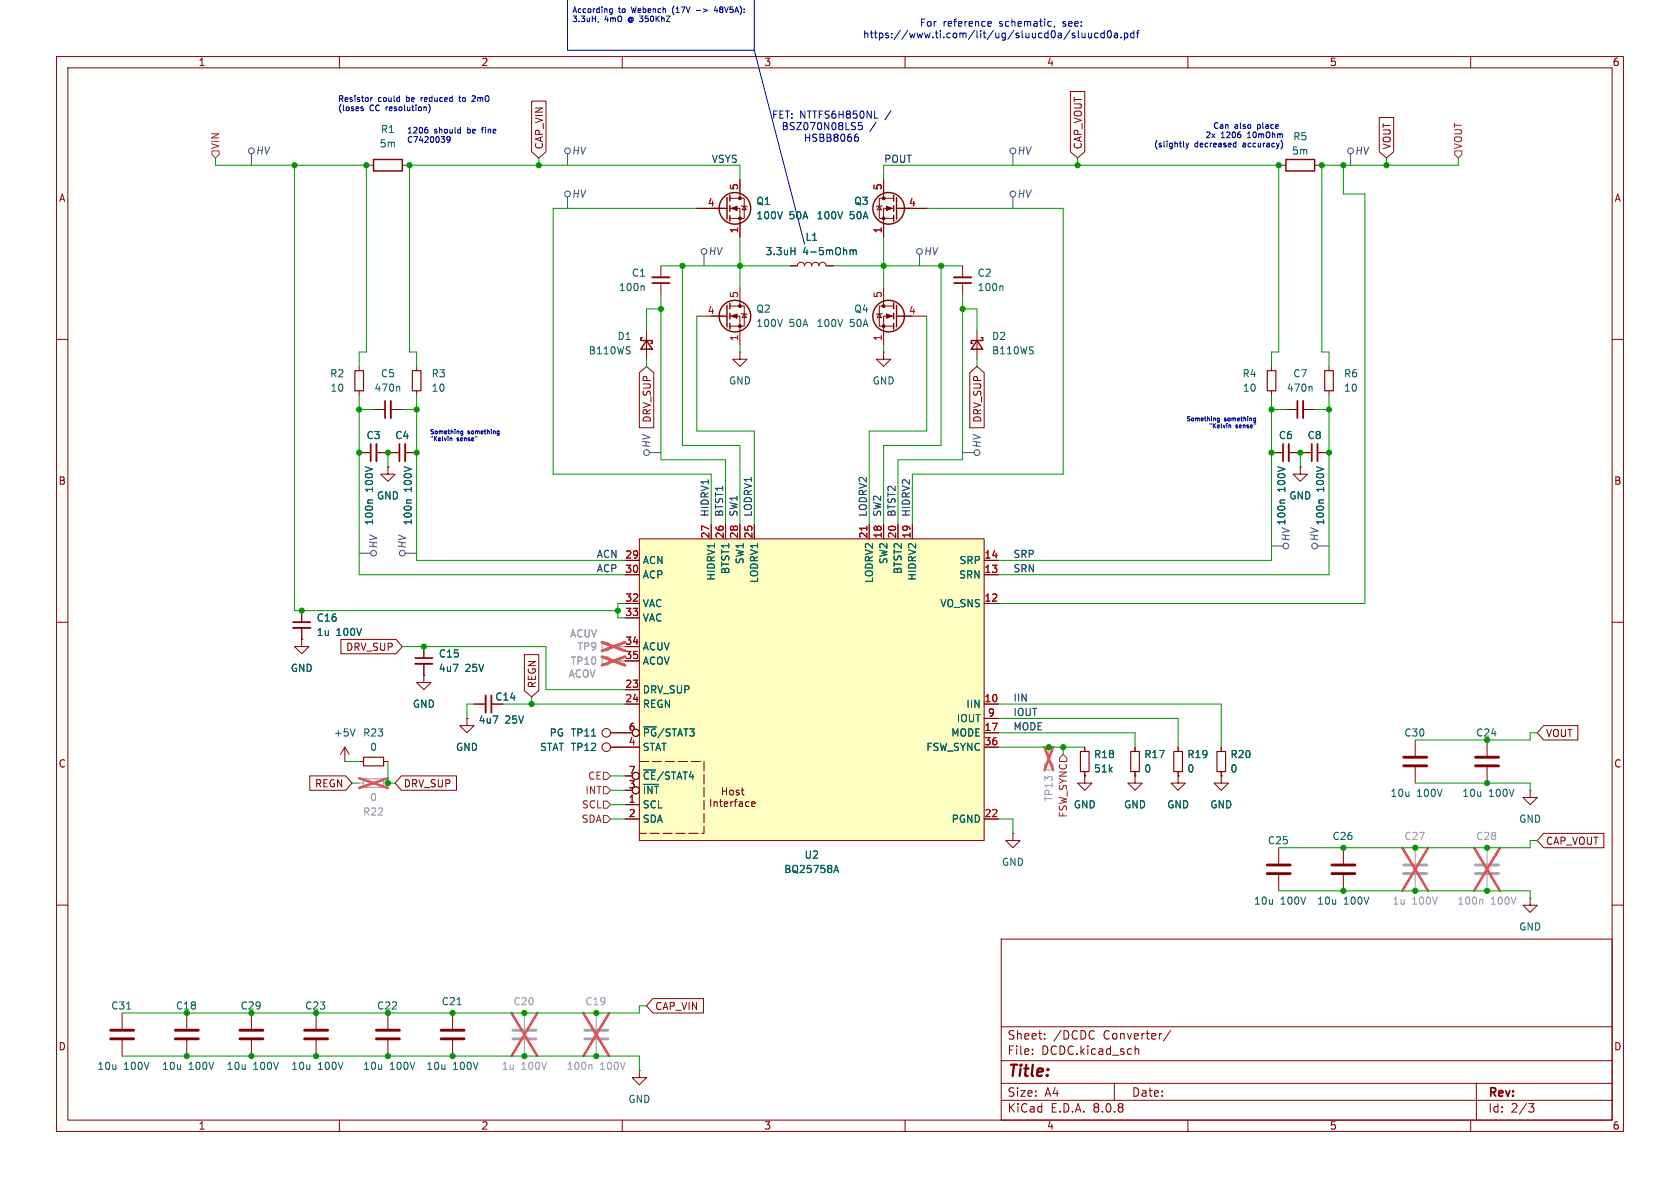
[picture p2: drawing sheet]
<svg xmlns="http://www.w3.org/2000/svg" width="297mm" height="210mm" viewBox="0 0 297 210" stroke-linecap="round" stroke-linejoin="round" font-family="sans-serif">
<g fill="none" stroke="#840000" stroke-width=".18">
<path d="M10 10h277v190h-277zM12 12h273v186h-273zM60 10v2M110 10v2M160 10v2M210 10v2M260 10v2M64.8 29.2h1.2M71.1 29.2h1.3M123.2 36.8h5.3M129 36.8h1.8v5.1M129 35.1h2.6v3.5h-2.6"/>
<path d="M130.8 31.8v3.3M131.1 36.3l.1 .1h.8l.1 .2M131.6 36.4l.4 .7h-.8zM155.4 36.4l.4 .7h-.7zM156 36.3l-.2 .1h-.7l-.2 .2M156.2 31.8v3.3M158 36.8h-1.8v5.1M158 35.1h-2.6v3.5h2.6M158.5 36.8h5.3M170.2 47v2M170.2 50v2.1M172.7 58.4v5.1"/>
<path d="M10 60h2M63.5 64.8v.7M63.5 69.1v.8M156.2 62.2v1.3h1.3l-1.3 1.3-1.3-1.3h1.3M156.2 62.2h.1M227.3 72.4h2.1M230.4 72.4h2M234.9 64.8v.7M234.9 69.1v.8M285 60h2M63.5 80h2M66.5 80h4.1"/>
<path d="M68.6 82.6v1.2h1.2l-1.2 1.3-1.3-1.3h1.3M68.6 82.6h.1M71.6 80h2.1M224.8 80h2M227.8 80h4.1M229.9 82.6v1.2h1.2l-1.2 1.3-1.3-1.3h1.3M229.9 82.6h.1M232.9 80h2M10 110h2M53.3 113v1.3h1.3l-1.3 1.3-1.2-1.3h1.2M53.3 113h.1M53.3 108v2"/>
<path d="M53.3 111v2M74.9 119.4v1.3h1.3l-1.3 1.2-1.2-1.2h1.2M74.9 119.4h.1M74.9 114.3v2M74.9 117.3v2.1M285 110h2M61 134.6h.1M61 132.1l-.8 1.3M61 132.1v2.5M61 132.1l.7 1.3M63.5 134.6h.8M67.8 134.6h.8"/>
<path d="M82.5 127v1.3h1.3l-1.3 1.2-1.2-1.2h1.2M82.5 127h.1M83.8 124.5h2.1M86.9 124.5h2M107.9 132.1h2.6M107.9 129.5h2.6M191.8 137.2v1.2h1.2l-1.2 1.3-1.3-1.3h1.3M191.8 137.2h.1M191.8 132.1v.7M191.8 136.4v.8M200.7 137.2v1.2h1.2l-1.2 1.3-1.3-1.3h1.3M200.7 137.2h.1"/>
<path d="M200.7 132.1v.7M200.7 136.4v.8M208.3 137.2v1.2h1.2l-1.2 1.3-1.3-1.3h1.3M208.3 137.2h.1M208.3 132.1v.7M208.3 136.4v.8M215.9 137.2v1.2h1.3l-1.3 1.3-1.3-1.3h1.3M215.9 137.2h.1M215.9 132.1v.7M215.9 136.4v.8M250.2 130.8v2.8M250.2 135.6v2.8"/>
<path d="M262.9 130.8v2.8M262.9 135.6v2.8M270.5 139.7v1.3h1.3l-1.3 1.2-1.3-1.2h1.3M270.5 139.7h.1M179.1 147.3v1.3h1.2l-1.2 1.3-1.3-1.3h1.3M179.1 147.3h.1M226.1 149.9v2.8M226.1 154.7v2.8M237.5 149.9v2.8M237.5 154.7v2.8M270.5 158.8v1.2h1.3l-1.3 1.3-1.3-1.3h1.3M270.5 158.8h.1"/>
<path d="M10 160h2M21.6 179.1v2.8M33 179.1v2.8M44.4 179.1v2.8M55.9 179.1v2.8M68.6 179.1v2.8M80 179.1v2.8M177 166h108v32h-108zM285 160h2M21.6 183.9v2.8M33 183.9v2.8M44.4 183.9v2.8"/>
<path d="M55.9 183.9v2.8M60 198v2M68.6 183.9v2.8M80 183.9v2.8M110 198v2M113 189.2v1.3h1.3l-1.3 1.3-1.2-1.3h1.2M113 189.2h.1M160 198v2M177 194.5h108M177 191.5h108M177 187.5h108M177 181.5h108"/>
<path d="M182.5 186.3v.1M182.5 185.5v.1M184.7 183.6v.1M184.7 182.8v.1M197 191.5v3M200.7 184.9v1.5M200.7 185.5l.2-.1 .3 .1 .1 .9M207 182.1l-1.3 2M210 198v2M260 198v2M261 191.5v6.5M270.2 195.1h1l-.5 .6 .4 .1 .1 .5-.3 .3h-.4"/>
<circle cx="107.2" cy="129.5" r=".76"/>
<circle cx="107.2" cy="132.1" r=".76"/>
</g>
<path d="M168.7 49h3M66.5 78.5v3M71.6 78.5v3M227.8 78.5v3M230.4 70.9v3M232.9 78.5v3M51.8 111h3.1M73.4 117.3h3.1M85.9 122.9v3.1" fill="none" stroke="#840000" stroke-width=".33"/>
<path d="M168.7 50h3M65.5 78.5v3M70.6 78.5v3M226.8 78.5v3M229.4 70.9v3M231.9 78.5v3M51.8 110h3.1M73.4 116.3h3.1M86.9 122.9v3.1" fill="none" stroke="#840000" stroke-width=".3"/>
<path d="M62.7 65.5h1.6v3.6h-1.6zM234.2 65.5h1.5v3.6h-1.5zM64.3 133.9h3.5v1.5h-3.5zM191 132.8h1.5v3.6h-1.5zM199.9 132.8h1.5v3.6h-1.5zM207.5 132.8h1.5v3.6h-1.5zM215.1 132.8h1.6v3.6h-1.6z" fill="none" stroke="#840000" stroke-width=".2"/>
<g fill="none" stroke="#840000" stroke-width=".51">
<path d="M248.2 135.4h4M248.2 133.9h4M260.9 135.4h4M260.9 133.9h4M224 154.4h4.1M224 152.9h4.1M235.5 154.4h4M235.5 152.9h4M19.6 183.6h4M19.6 182.1h4M31 183.6h4.1M31 182.1h4.1"/>
<path d="M42.4 183.6h4.1M42.4 182.1h4.1M53.8 183.6h4.1M53.8 182.1h4.1M66.5 183.6h4.1M66.5 182.1h4.1M78 183.6h4M78 182.1h4"/>
</g>
<g fill="none" stroke="#840000" stroke-width=".25">
<path d="M66 28.2h5.1v2h-5.1zM128.5 34.9v3.8M129 34.5v1.1M129 36.3v1M129 38.1v1M158 34.5v1.1M158 36.3v1M158 38.1v1M158.5 34.9v3.8M173.5 59.7h.2v.5h-2v.5h.3M172.7 60.2l1 1.5h-2z"/>
<circle cx="129.9" cy="36.8" r="2.79"/>
<circle cx="157.1" cy="36.8" r="2.79"/>
</g>
<path d="M260.9 154.4h4M260.9 152.9h4M90.7 183.6h4M90.7 182.1h4M103.4 183.6h4M103.4 182.1h4" fill="none" stroke="#a1a1a1" stroke-width=".51"/>
<g fill="none" stroke="#a1a1a1" stroke-width=".18">
<path d="M107.9 114.3h2.6M107.9 116.8h2.6M63.5 138.4h.8M67.8 138.4h.8M185.4 132.1v2.5M262.9 149.9v2.8M262.9 154.7v2.8M92.7 179.1v2.8M105.4 179.1v2.8M92.7 183.9v2.8M105.4 183.9v2.8"/>
<circle cx="107.2" cy="114.3" r=".76"/>
<circle cx="107.2" cy="116.8" r=".76"/>
<circle cx="185.4" cy="135.4" r=".76"/>
</g>
<g fill="none" stroke="#e65255" stroke-width=".46">
<path d="M106.4 113.5l4.1 1.6M106.4 116.1l4.1 1.5M110.5 113.5l-4.1 1.6M110.5 116.1l-4.1 1.5M63.5 137.6l5.1 1.7M68.6 137.6l-5.1 1.7M184.7 132.1l1.5 4M186.2 132.1l-1.5 4M260.6 149.9l4.6 7.6M265.2 149.9l-4.6 7.6M90.4 179.1l4.6 7.6M95 179.1l-4.6 7.6"/>
<path d="M103.1 179.1l4.6 7.6M107.7 179.1l-4.6 7.6"/>
</g>
<path d="M177.1 50.5l.2 .2v.7M231.8 68.3l.2 .2v.7M65.9 88.4h-.7l-.2 .2M72.7 88.4h-.6l-.2 .2M227.1 88.4h-.6l-.2 .2M234 88.4h-.7l-.1 .2M62.8 128.8l-.4 1.3M104.6 130.1h.7M22.4 178.4h.7M80.8 177.6h.7" fill="none" stroke="#006464" stroke-width=".18"/>
<g fill="#840000" stroke="#840000" stroke-width=".18">
<path d="M156.7 36.4l1 .4-1 .4z"/>
<path d="M129.3 36.8l1-.4v.8z"/>
<circle cx="156.2" cy="38.6" r=".25"/>
<circle cx="156.2" cy="35.1" r=".25"/>
<circle cx="130.8" cy="38.6" r=".25"/>
<circle cx="130.8" cy="35.1" r=".25"/>
</g>
<path d="M262 159l.1 .2v.6M104.5 188.2l.2 .2v.6" fill="none" stroke="#989898" stroke-width=".18"/>
<path d="M64.3 137.7h3.5v1.5h-3.5z" fill="none" stroke="#a1a1a1" stroke-width=".2"/>
<path d="M113 95.3h61v53.3h-61z" fill="#ffffc2"/>
<g fill="none" stroke="#840000" stroke-width=".18">
<path d="M94 17.9h2.5v8.9l-1.3 1.1-1.2-1.1zM189.2 16.2h2.6v10.6l-1.3 1.1-1.3-1.1zM123.2 36.8h5.1M130.8 31.8v2.5M130.8 39.4v2.5M156.2 31.8v2.5M156.2 39.4v2.5M158.7 36.8h5.1M226.1 29.2h1.2M232.4 29.2h1.3M243.8 20.8h2.6v6l-1.3 1.1-1.3-1.1zM114.3 58.4v5.1"/>
<path d="M116.8 47v2M116.8 50v2.1M123.2 55.9h5.3M129 55.9h1.8v5.1M129 54.1h2.6v3.6h-2.6M130.8 50.8v3.3M131.1 55.4l.1 .1h.8l.1 .1M131.6 55.5l.4 .6h-.8zM139.7 47h1.3a.64 .64 0 0 1 .6-.6 .64 .64 0 0 1 .6 .6 .64 .64 0 0 1 .7-.6 .64 .64 0 0 1 .6 .6 .64 .64 0 0 1 .6-.6 .64 .64 0 0 1 .7 .6 .64 .64 0 0 1 .6-.6 .64 .64 0 0 1 .6 .6h1.3M155.4 55.5l.4 .6h-.7zM156 55.4l-.2 .1h-.7l-.2 .1M156.2 50.8v3.3"/>
<path d="M158 55.9h-1.8v5.1M158 54.1h-2.6v3.6h2.6M158.5 55.9h5.3M66 72.4h2.1M69.1 72.4h2M73.7 64.8v.7M73.7 69.1v.8M113 65.9l1.3-1.1 1.3 1.1v9.7h-2.6zM130.8 62.2v1.3h1.3l-1.3 1.3-1.3-1.3h1.3M130.8 62.2h.1M171.4 65.9l1.3-1.1 1.3 1.1v9.7h-2.6zM224.8 64.8v.7"/>
<path d="M224.8 69.1v.8M63.5 80h2M66.5 80h4.1M68.6 82.6h.1M71.6 80h2.1M110.5 99.1h2.5M113 95.3h61v53.3h-61zM125.7 92.7v2.6M128.3 92.7v2.6M130.8 92.7v2.6M133.3 92.7v2.6M153.7 92.7v2.6"/>
<path d="M156.2 92.7v2.6M158.7 92.7v2.6M161.3 92.7v2.6M174 99.1h2.5M224.8 80h2M227.8 80h4.1M229.9 82.6h.1M232.9 80h2M53.3 113h.1M53.3 108v2M53.3 111v2M60.3 113h9.7l1.1 1.3-1.1 1.3h-9.7z"/>
<path d="M74.9 119.4h.1M74.9 114.3v2M74.9 117.3v2.1M92.7 115.7h2.6v6.4l-1.3 1.1-1.3-1.1zM110.5 106.7h2.5M110.5 101.6h2.5M110.5 109.2h2.5M110.5 114.3h2.5M110.5 116.8h2.5M174 106.7h2.5M174 101.6h2.5M54.8 137.2h6.3l1.1 1.2-1.1 1.3h-6.3z"/>
<path d="M71 137.2h9.7v2.5h-9.7l-1.2-1.3zM82.5 127h.1M83.8 124.5h2.1M86.9 124.5h2M107.9 129.5h3.9M107.9 132.1h5.1M110.5 124.5h2.5M110.5 121.9h2.5M110.5 139.7h1.3M110.5 137.2h1.3M127.7 139.3v1.2M127.7 139.9h.7"/>
<path d="M128.4 139.3v1.2M129.1 139.8l.1-.1 .4 .1 .1 .5-.2 .2h-.3l-.1-.1zM130.6 139.7h-.3l-.2 .2 .1 .1 .4 .2v.3h-.5M131 139.7h.5M131.2 139.3v1l.3 .2M174 124.5h2.5M174 129.5h2.5M174 132.1h2.5M174 127h2.5M191.8 137.2h.1M191.8 132.1v.7M191.8 136.4v.8"/>
<path d="M200.7 137.2h.1M200.7 132.1v.7M200.7 136.4v.8M208.3 137.2h.1M208.3 132.1v.7M208.3 136.4v.8M215.9 137.2h.1M215.9 132.1v.7M215.9 136.4v.8M272.9 128.3h6v2.5h-6l-1.1-1.3zM110.5 142.2h2.5M110.5 144.8h2.5"/>
<path d="M125.6 141.3v1.3M126.2 141.7v.9M126.2 141.8l.2-.1 .3 .1 .1 .8M127.2 141.7h.5M127.4 141.3v1.1l.3 .2M128.1 142.1l.6-.1-.1-.2-.4-.1-.1 .2v.6h.5M129.2 141.7v.9M129.6 141.7l-.4 .3M129.8 141.7h.5M130.3 141.3l-.3 .2v1.1M130.7 141.8h.5l.1 .8M131.3 142l-.5 .1-.1 .2 .1 .3 .5-.1"/>
<path d="M132.4 141.8l-.4-.1-.2 .3 .1 .5h.5M132.9 142.1l.6-.1-.1-.2-.3-.1-.2 .2 .1 .6h.4M174 144.8h2.5M272.9 147.3h10.6v2.6h-10.6l-1.1-1.3zM115.4 176.5h9v2.6h-9l-1.1-1.3z"/>
<circle cx="112.4" cy="139.7" r=".63"/>
<circle cx="112.4" cy="129.5" r=".63"/>
<circle cx="112.4" cy="137.2" r=".63"/>
</g>
<path d="M113 134.6h11.5v12.7h-11.5" fill="none" stroke="#840000" stroke-width=".18" stroke-dasharray="1.7 .6"/>
<path d="M153.3 93v.7" fill="none" stroke="#a90000" stroke-width=".18"/>
<g fill="none" stroke="#006464" stroke-width=".18">
<path d="M113.7 50.5l.2 .2v.7M139.8 44.4h.7M140.5 43.8v1.2M150.3 44.3l.3-.1 .2 .2M150.8 44.4l.2-.2h.3l.1 .8M150.8 44.4v.6M70.5 68.3l.2 .2v.7M65.9 88.4h-.7l-.2 .2M72.7 88.4h-.6l-.2 .2M227.1 88.4h-.6l-.2 .2M234 88.4h-.7l-.1 .2M104.6 130.1h.7"/>
<path d="M147.4 154.2l.4-1.2 .5 1.2M147.5 153.9h.6"/>
</g>
<path d="M115.3 49h3.1M69.1 70.9v3" fill="none" stroke="#840000" stroke-width=".33"/>
<path d="M115.3 50h3.1M68.1 70.9v3" fill="none" stroke="#840000" stroke-width=".3"/>
<path d="M72.9 65.5h1.5v3.6h-1.5zM224 65.5h1.6v3.6h-1.6z" fill="none" stroke="#840000" stroke-width=".2"/>
<path d="M248.2 154.4h4M248.2 152.9h4" fill="none" stroke="#a1a1a1" stroke-width=".51"/>
<path d="M107.9 114.3h2.6M107.9 116.8h2.6M250.2 149.9v2.8M250.2 154.7v2.8" fill="none" stroke="#a1a1a1" stroke-width=".18"/>
<path d="M106.4 113.5l4.1 1.6M106.4 116.1l4.1 1.5M110.5 113.5l-4.1 1.6M110.5 116.1l-4.1 1.5M247.9 149.9l4.6 7.6M252.5 149.9l-4.6 7.6" fill="none" stroke="#e65255" stroke-width=".46"/>
<g fill="none" stroke="#840000" stroke-width=".25">
<path d="M227.3 28.2h5.1v2h-5.1zM113.5 59.7h-.2v.5h2v.5h-.2M128.5 54v3.8M129 53.6v1M129 55.4v1M129 57.2v1M158 53.6v1M158 55.4v1M158 57.2v1M158.5 54v3.8M114.3 60.2l1 1.5h-2z"/>
<circle cx="129.9" cy="55.9" r="2.79"/>
<circle cx="157.1" cy="55.9" r="2.79"/>
</g>
<g fill="#840000" stroke="#840000" stroke-width=".18">
<path d="M156.7 55.5l1 .4-1 .4z"/>
<path d="M129.3 55.9l1-.4v.8z"/>
<circle cx="156.2" cy="57.7" r=".25"/>
<circle cx="156.2" cy="54.1" r=".25"/>
<circle cx="130.8" cy="57.7" r=".25"/>
<circle cx="130.8" cy="54.1" r=".25"/>
</g>
<g fill="none" stroke="#484848" stroke-width=".18">
<path d="M44.4 27.2v2M100.3 27.2v2M100.3 34.8v2M179.1 27.2v2M179.1 34.8v2M238.8 27.2v2M124.5 45v2M162.6 45v2M63.5 97.8h2M71.6 97.8h2.1M114.8 80h2M170.2 80h2"/>
<path d="M224.8 96.5h2M232.9 96.5h2"/>
<circle cx="44.5" cy="26.7" r=".51"/>
<circle cx="100.3" cy="34.3" r=".51"/>
<circle cx="100.3" cy="26.7" r=".51"/>
<circle cx="179.1" cy="34.3" r=".51"/>
<circle cx="179.1" cy="26.7" r=".51"/>
<circle cx="238.8" cy="26.7" r=".51"/>
<circle cx="124.5" cy="44.5" r=".51"/>
<circle cx="162.6" cy="44.5" r=".51"/>
<circle cx="66" cy="97.8" r=".51"/>
<circle cx="71.1" cy="97.8" r=".51"/>
<circle cx="114.3" cy="80" r=".51"/>
<circle cx="172.7" cy="80" r=".51"/>
<circle cx="227.3" cy="96.5" r=".51"/>
<circle cx="232.4" cy="96.5" r=".51"/>
</g>
<path d="M37.5 26.7h1.2v.6l-.6 .6-.6-.6zM257.2 26.7h1.2v.6l-.6 .6-.6-.6zM106.7 139.1h.6l.6 .6-.6 .6h-.6zM106.7 136.5h.6l.6 .7-.6 .6h-.6zM188 133.4l.6 .6v.6h-1.3v-.6zM106.7 144.1h.6l.6 .7-.6 .6h-.6zM106.7 141.6h.6l.6 .6-.6 .7h-.6z" fill="none" stroke="#725600" stroke-width=".18"/>
<g fill="none" stroke="#0000c2" stroke-width=".18">
<path d="M100.3 -.1v9h33v-8.9M63.9 19.2l.3 .2v.1l-.3 .1M63.9 18.9h.3M65.5 17.3v.6M65.8 17.3l-.3 .2M74.4 17.3v.6M74.5 17.4l-.1 .1M75.9 18.7a1.19 1.19 0 0 1-.1 1.3M81.1 17.3h.4M81.2 16.9v.9l.3 .1M83.5 17h.5M84 17.4l-.6 .5h.6"/>
<path d="M105.8 3.8l-.1 .2M108.2 1.6v.8l-.2 .2-.2-.1M108.2 1.6h-.3l-.1 .1v.5h.4M118.9 1.5v.7M119.2 1.1l-.2 .2M123.1 1.8h.7M126.5 1.2l-.2 .7h.6M126.8 1.6v.6M130.8 1.1l.1 .2M133.3 8.9l8.9 34.3M174.7 4.6h.5M174.7 3.9l.4-.1 .2 .3-.7 .1"/>
<path d="M185.5 3.8l.3 .1M185.8 4.6h-.3M186.4 4.6l-.1 .2M189.7 6.3h.3l.1 .2-.2 .2h-.3M189.7 5.8l.3 .1M190.6 5.4v1.1l.2 .2M191.3 5.8v.8l.3 .1 .2-.1M191.8 5.8v.9M192.4 5.8l.1 .8 .3 .1 .2-.1M193 5.8v.9M194.1 5.9l-.3-.1-.3 .3 .1 .5h.5M195.2 5.9l-.4-.1-.2 .3 .1 .5h.5"/>
<path d="M195.2 5.4v1.3M195.9 5.5l.2-.1a.68 .68 0 0 1 .4 .7 .68 .68 0 0 1-.4 .6 .84 .84 0 0 1-.2-1.2zM197 5.9h.5l.1 .8M197.6 6.1l-.5 .1-.1 .2 .1 .3 .5-.1M198.2 6.6v.1M198.8 5.9l.3-.1 .3 .3-.1 .5h-.5M198.8 5.8v1.3M200.5 5.9l-.4-.1-.2 .3 .1 .5h.5M200.5 5.4v1.3M200.9 5.8h.5M201.4 5.4l-.3 .2v1.1M75.4 22.5h.2"/>
<path d="M75.5 22.9l.2 .2v.2l-.2 .2M79 24.2l.1 .5 .3 .1 .2-.2M79.5 24.2v.7l-.1 .2-.3 .1M81.3 22.8l.1 .1M81.4 22.5v1M81.4 23.5h-.1M85.1 22.8h.4M151.3 24.2h.2l.3 .2-.1 .5-.4 .1M151.7 23.7l-.4 .1M151.8 21.7l-.1 .6 .2-.2 .4 .1 .1 .5-.2 .2-.5-.1M154.6 20.9h.6M209.2 25v.8l.2 .2"/>
<path d="M209.7 25.3l.2 .7M209.9 26l-.2 .3M210.1 25.3l-.2 .7M218.1 25.9h.4M218.1 25.3h.4M218.5 25v1M226.6 25.1a1.19 1.19 0 0 1-.2 1.3M79.6 77.4v.5M79.9 77.5v.4M81.8 76.2v.6l-.1 .2-.2-.1M81.8 76.2h-.2l-.1 .1v.4h.3M87.9 76.7h.3"/>
<path d="M87.9 76.2h.3M88.2 76.2v.6l-.2 .2M215.5 73.9v.6l-.1 .2-.2-.1M215.5 73.9h-.2l-.1 .1 .1 .4h.2M217.3 75.1v.5M217.6 75.2v.4M221.6 74.3l.2 .1h.2M222 73.9v.6l-.2 .2-.2-.1M222 73.9h-.2l-.2 .1M222 74.9v.1"/>
</g>
<g fill="none" stroke="#009600" stroke-width=".18">
<path d="M38.1 27.9v1.3h26.7v33h-1.3v2.6M52.1 29.2v78.8h57.1M95.2 27.9v1.3M123.2 36.8h-25.4v47h27.9v8.9M130.8 31.8v-2.6h-58.4v33h1.3v2.6M156.2 31.8v-2.6h69.9v33h-1.3v2.6M163.8 36.8h24.2v47h-26.7v8.9M190.5 27.9v1.3M237.5 29.2v5.1h3.8v72.4h-64.8M245.1 27.9v1.3M257.8 27.9v1.3h-24.1v33h1.2v2.6M116.8 52.1v29.2h11.5v11.4"/>
<path d="M116.8 47h22.9M116.8 54.6h-2.5v3.8M120.6 47v31.7h10.2v14M123.2 55.9v20.3h10.1v16.5M130.8 41.9v8.9M147.3 47h22.9M156.2 41.9v8.9M163.8 55.9v20.3h-10.1v16.5M166.4 47v31.7h-10.2v14M170.2 52.1v29.2h-11.5v11.4M170.2 54.6h2.5v3.8M63.5 69.9v31.7h47"/>
<path d="M63.5 72.4h2.5M71.1 72.4h2.6M73.7 69.9v29.2h36.8M114.3 63.5v1.3M130.8 61v1.2M156.2 61v1.2M172.7 63.5v1.3M224.8 69.9v29.2h-48.3M224.8 72.4h2.5M232.4 72.4h2.5M234.9 69.9v31.7h-58.4M68.6 80v2.6"/>
<path d="M229.9 80v2.6M71.1 114.3h25.4v7.6h14M110.5 106.7h-1.3v2.5h1.3M61 134.6h2.5M62.2 138.4h1.3M68.6 134.6v3.8h1.2M83.8 124.5h-1.3v2.5M88.9 124.5h21.6M94 123.2v1.3M107.9 137.2h2.6M107.9 139.7h2.6M176.5 124.5h39.4v7.6"/>
<path d="M176.5 127h31.8v5.1M176.5 129.5h24.2v2.6M176.5 132.1h15.3M188 132.1v1.3M250.2 138.4h20.3v1.3M271.8 129.5h-1.3v1.3h-20.3M107.9 144.8h2.6M107.9 142.2h2.6M176.5 144.8h2.6v2.5M226.1 157.5h44.4v1.3M271.8 148.6h-1.3v1.3h-44.4M114.3 177.8h-1.3v1.3h-91.4"/>
<path d="M21.6 186.7h91.4v2.5"/>
</g>
<g fill="#009600" stroke="#009600" stroke-width=".18">
<circle cx="55.9" cy="179.1" r=".46"/>
<circle cx="44.4" cy="179.1" r=".46"/>
<circle cx="44.4" cy="186.7" r=".46"/>
<circle cx="55.9" cy="186.7" r=".46"/>
<circle cx="80" cy="186.7" r=".46"/>
<circle cx="92.7" cy="186.7" r=".46"/>
<circle cx="92.7" cy="179.1" r=".46"/>
<circle cx="68.6" cy="179.1" r=".46"/>
<circle cx="68.6" cy="186.7" r=".46"/>
<circle cx="80" cy="179.1" r=".46"/>
<circle cx="33" cy="179.1" r=".46"/>
<circle cx="33" cy="186.7" r=".46"/>
<circle cx="105.4" cy="186.7" r=".46"/>
<circle cx="105.4" cy="179.1" r=".46"/>
<circle cx="63.5" cy="72.4" r=".46"/>
<circle cx="63.5" cy="80" r=".46"/>
<circle cx="64.8" cy="29.2" r=".46"/>
<circle cx="52.1" cy="29.2" r=".46"/>
<circle cx="68.6" cy="80" r=".46"/>
<circle cx="73.7" cy="80" r=".46"/>
<circle cx="74.9" cy="114.3" r=".46"/>
<circle cx="53.3" cy="108" r=".46"/>
<circle cx="95.2" cy="29.2" r=".46"/>
<circle cx="72.4" cy="29.2" r=".46"/>
<circle cx="116.8" cy="54.6" r=".46"/>
<circle cx="130.8" cy="47" r=".46"/>
<circle cx="120.6" cy="47" r=".46"/>
<circle cx="68.6" cy="138.4" r=".46"/>
<circle cx="109.2" cy="108" r=".46"/>
<circle cx="94" cy="124.5" r=".46"/>
<circle cx="73.7" cy="72.4" r=".46"/>
<circle cx="224.8" cy="72.4" r=".46"/>
<circle cx="156.2" cy="47" r=".46"/>
<circle cx="166.4" cy="47" r=".46"/>
<circle cx="170.2" cy="54.6" r=".46"/>
<circle cx="190.5" cy="29.2" r=".46"/>
<circle cx="237.5" cy="157.5" r=".46"/>
<circle cx="237.5" cy="149.9" r=".46"/>
<circle cx="188" cy="132.1" r=".46"/>
<circle cx="185.4" cy="132.1" r=".46"/>
<circle cx="234.9" cy="72.4" r=".46"/>
<circle cx="234.9" cy="80" r=".46"/>
<circle cx="229.9" cy="80" r=".46"/>
<circle cx="224.8" cy="80" r=".46"/>
<circle cx="262.9" cy="130.8" r=".46"/>
<circle cx="262.9" cy="157.5" r=".46"/>
<circle cx="262.9" cy="149.9" r=".46"/>
<circle cx="250.2" cy="149.9" r=".46"/>
<circle cx="262.9" cy="138.4" r=".46"/>
<circle cx="250.2" cy="157.5" r=".46"/>
<circle cx="233.7" cy="29.2" r=".46"/>
<circle cx="226.1" cy="29.2" r=".46"/>
<circle cx="237.5" cy="29.2" r=".46"/>
<circle cx="245.1" cy="29.2" r=".46"/>
</g>
<text font-size="2.8" fill="#840000" x="178" y="190.9">Title:</text>
<g font-size="2.1" fill="#840000">
<text x="178" y="184">Sheet:</text>
<text x="186.2" y="184">/DCDC</text>
<text x="195.1" y="184">Converter/</text>
<text x="178" y="186.7">File:</text>
<text x="184.1" y="186.7">DCDC.kicad_sch</text>
<text x="178" y="196.9">KiCad</text>
<text x="178" y="194.1">Size:</text>
<text x="184.7" y="194.1">A4</text>
<text x="185.7" y="196.9">E.D.A.</text>
<text x="193.3" y="196.9">8.0.8</text>
<text x="200" y="194.1">Date:</text>
<text x="263" y="194.3">Rev:</text>
<text x="263" y="196.9">Id:</text>
<text x="267.1" y="196.9">2/3</text>
</g>
<g font-size="1.8" fill="#0000c2">
<text x="162.5" y="4.9">For</text>
<text x="166.7" y="4.9">reference</text>
<text x="176.8" y="4.9">schematic,</text>
<text x="188.2" y="4.9">see:</text>
<text x="152.5" y="7">https://www.ti.com/lit/ug/sluucd0a/sluucd0a.pdf</text>
<text x="136.4" y="21.2">FET: NTTFS6H850NL</text>
<text x="138.1" y="23.2">BSZ070N08LS5</text>
<text x="153.8" y="23.2">/</text>
<text x="156.6" y="21.2">/</text>
<text x="142" y="25.3">HSBB8066</text>
</g>
<g font-size="1.8" fill="#840000">
<text x="35" y="11.9">1</text>
<text x="85" y="11.9">2</text>
<text x="135" y="11.9">3</text>
<text x="185" y="11.9">4</text>
<text x="235" y="11.9">5</text>
<text x="285" y="11.9">6</text>
<text x="96.2" y="26.5" transform="rotate(-90 96.2 26.5)">CAP_VIN</text>
<text x="191.5" y="26.5" transform="rotate(-90 191.5 26.5)">CAP_VOUT</text>
<text x="246.1" y="26.5" transform="rotate(-90 246.1 26.5)">VOUT</text>
<text x="10.3" y="35.9">A</text>
<text x="285.3" y="35.9">A</text>
<text x="115.3" y="74.8" transform="rotate(-90 115.3 74.8)">DRV_SUP</text>
<text x="173.7" y="74.8" transform="rotate(-90 173.7 74.8)">DRV_SUP</text>
<text x="10.3" y="85.9">B</text>
<text x="285.3" y="85.9">B</text>
<text x="61.1" y="115.3">DRV_SUP</text>
<text x="94.9" y="121.8" transform="rotate(-90 94.9 121.8)">REGN</text>
<text x="273.2" y="130.5">VOUT</text>
<text x="10.3" y="135.9">C</text>
<text x="285.3" y="135.9">C</text>
<text x="55.6" y="139.4">REGN</text>
<text x="71.3" y="139.4">DRV_SUP</text>
<text x="273.2" y="149.5">CAP_VOUT</text>
<text x="115.7" y="178.8">CAP_VIN</text>
<text x="10.3" y="185.9">D</text>
<text x="285.3" y="185.9">D</text>
<text x="35" y="199.9">1</text>
<text x="85" y="199.9">2</text>
<text x="135" y="199.9">3</text>
<text x="185" y="199.9">4</text>
<text x="235" y="199.9">5</text>
<text x="285" y="199.9">6</text>
</g>
<g font-size="1.8" fill="#006464">
<text x="67.2" y="23.7">R1</text>
<text x="67" y="26.3">5m</text>
<text x="228.3" y="27.5">5m</text>
<text x="228.5" y="25">R5</text>
<text x="133.6" y="39">100V</text>
<text x="133.6" y="36.4">Q1</text>
<text x="139.5" y="39">50A</text>
<text x="144.3" y="39">100V</text>
<text x="150.2" y="39">50A</text>
<text x="150.9" y="36.4">Q3</text>
<text x="135.2" y="45.3">3.3uH</text>
<text x="141.9" y="45.3">4-5mOhm</text>
<text x="142.3" y="42.8">L1</text>
<text x="109.3" y="51.7">100n</text>
<text x="111.6" y="49.1">C1</text>
<text x="172.7" y="49.1">C2</text>
<text x="172.7" y="51.7">100n</text>
<text x="133.6" y="58">100V</text>
<text x="133.6" y="55.5">Q2</text>
<text x="139.5" y="58">50A</text>
<text x="144.3" y="58">100V</text>
<text x="150.2" y="58">50A</text>
<text x="150.9" y="55.5">Q4</text>
<text x="104" y="62.8">B110WS</text>
<text x="109.1" y="60.3">D1</text>
<text x="175.3" y="60.3">D2</text>
<text x="175.3" y="62.8">B110WS</text>
<text x="58.3" y="66.9">R2</text>
<text x="58.3" y="69.4">10</text>
<text x="66.1" y="69.4">470n</text>
<text x="67.2" y="66.9">C5</text>
<text x="76.2" y="66.9">R3</text>
<text x="76.2" y="69.4">10</text>
<text x="128.8" y="68.2">GND</text>
<text x="154.2" y="68.2">GND</text>
<text x="219.6" y="66.9">R4</text>
<text x="219.6" y="69.4">10</text>
<text x="227.4" y="69.4">470n</text>
<text x="228.5" y="66.9">C7</text>
<text x="237.5" y="66.9">R6</text>
<text x="237.5" y="69.4">10</text>
<text x="64.7" y="77.8">C3</text>
<text x="69.8" y="77.8">C4</text>
<text x="226" y="77.8">C6</text>
<text x="231.1" y="77.8">C8</text>
<text x="66.1" y="87" transform="rotate(-90 66.1 87)">100V</text>
<text x="66.5" y="88.5">GND</text>
<text x="73" y="87" transform="rotate(-90 73 87)">100V</text>
<text x="227.4" y="87" transform="rotate(-90 227.4 87)">100V</text>
<text x="227.8" y="88.5">GND</text>
<text x="234.3" y="87" transform="rotate(-90 234.3 87)">100V</text>
<text x="66.1" y="93" transform="rotate(-90 66.1 93)">100n</text>
<text x="73" y="93" transform="rotate(-90 73 93)">100n</text>
<text x="227.4" y="93" transform="rotate(-90 227.4 93)">100n</text>
<text x="234.3" y="93" transform="rotate(-90 234.3 93)">100n</text>
<text x="113.5" y="99.9">ACN</text>
<text x="129.1" y="101.6" transform="rotate(-90 129.1 101.6)">BTST1</text>
<text x="131.7" y="99.8" transform="rotate(-90 131.7 99.8)">SW1</text>
<text x="157.1" y="99.8" transform="rotate(-90 157.1 99.8)">SW2</text>
<text x="159.6" y="101.6" transform="rotate(-90 159.6 101.6)">BTST2</text>
<text x="169.5" y="99.9">SRP</text>
<text x="113.5" y="102.5">ACP</text>
<text x="113.5" y="107.5">VAC</text>
<text x="126.6" y="102.7" transform="rotate(-90 126.6 102.7)">HIDRV1</text>
<text x="134.2" y="103.2" transform="rotate(-90 134.2 103.2)">LODRV1</text>
<text x="154.5" y="103.2" transform="rotate(-90 154.5 103.2)">LODRV2</text>
<text x="162.2" y="102.7" transform="rotate(-90 162.2 102.7)">HIDRV2</text>
<text x="166.1" y="107.5">VO_SNS</text>
<text x="169.5" y="102.5">SRN</text>
<text x="55.9" y="110.1">C16</text>
<text x="55.9" y="112.6">1u</text>
<text x="59.4" y="112.6">100V</text>
<text x="113.5" y="110.1">VAC</text>
<text x="51.3" y="119">GND</text>
<text x="77.5" y="116.4">C15</text>
<text x="77.5" y="119">4u7</text>
<text x="82.2" y="119">25V</text>
<text x="113.5" y="115.2">ACUV</text>
<text x="113.5" y="117.7">ACOV</text>
<text x="72.9" y="125.3">GND</text>
<text x="87.5" y="124.1">C14</text>
<text x="113.5" y="122.8">DRV_SUP</text>
<text x="113.5" y="125.3">REGN</text>
<text x="170.7" y="125.3">IIN</text>
<text x="58.9" y="130.4">+5V</text>
<text x="64.1" y="130.4">R23</text>
<text x="84.5" y="128.1">4u7</text>
<text x="89.3" y="128.1">25V</text>
<text x="97.1" y="130.4">PG TP11</text>
<text x="113.5" y="130.4">~{PG}/STAT3</text>
<text x="168.1" y="130.4">MODE</text>
<text x="169" y="127.9">IOUT</text>
<text x="248.2" y="130.4">C30</text>
<text x="260.9" y="130.4">C24</text>
<text x="65.3" y="132.9">0</text>
<text x="80.5" y="132.9">GND</text>
<text x="95.4" y="132.9">STAT TP12</text>
<text x="113.5" y="132.9">STAT</text>
<text x="163.7" y="132.9">FSW_SYNC</text>
<text x="193.3" y="136.8">51k</text>
<text x="193.3" y="134.2">R18</text>
<text x="202.2" y="136.8">0</text>
<text x="202.2" y="134.2">R17</text>
<text x="209.8" y="136.8">0</text>
<text x="209.8" y="134.2">R19</text>
<text x="217.4" y="136.8">0</text>
<text x="217.4" y="134.2">R20</text>
<text x="113.5" y="143.1">SCL</text>
<text x="113.5" y="140.6">~{INT}</text>
<text x="113.5" y="138">~{CE}/STAT4</text>
<text x="189.7" y="143.1">GND</text>
<text x="198.6" y="143.1">GND</text>
<text x="206.2" y="143.1">GND</text>
<text x="213.9" y="143.1">GND</text>
<text x="245.7" y="141.1">10u</text>
<text x="250.5" y="141.1">100V</text>
<text x="258.4" y="141.1">10u</text>
<text x="263.2" y="141.1">100V</text>
<text x="113.5" y="145.6">SDA</text>
<text x="168.1" y="145.6">PGND</text>
<text x="224" y="149.5">C25</text>
<text x="235.5" y="148.7">C26</text>
<text x="268.5" y="145.6">GND</text>
<text x="138.5" y="154.5">BQ25758A</text>
<text x="142.1" y="152">U2</text>
<text x="177" y="153.3">GND</text>
<text x="221.6" y="160.1">10u</text>
<text x="226.3" y="160.1">100V</text>
<text x="232.8" y="160.1">10u</text>
<text x="237.5" y="160.1">100V</text>
<text x="268.5" y="164.7">GND</text>
<text x="19.6" y="178.7">C31</text>
<text x="31" y="178.7">C18</text>
<text x="42.4" y="178.7">C29</text>
<text x="53.9" y="178.7">C23</text>
<text x="66.6" y="178.7">C22</text>
<text x="78" y="177.9">C21</text>
<text x="17.1" y="189.3">10u</text>
<text x="21.9" y="189.3">100V</text>
<text x="28.5" y="189.3">10u</text>
<text x="33.3" y="189.3">100V</text>
<text x="40" y="189.3">10u</text>
<text x="44.7" y="189.3">100V</text>
<text x="51.4" y="189.3">10u</text>
<text x="56.1" y="189.3">100V</text>
<text x="64.1" y="189.3">10u</text>
<text x="68.8" y="189.3">100V</text>
<text x="75.3" y="189.3">10u</text>
<text x="80" y="189.3">100V</text>
<text x="111" y="195.2">GND</text>
</g>
<g font-size="1.8" fill="#725600">
<text x="39" y="26.5" transform="rotate(-90 39 26.5)">VIN</text>
<text x="258.7" y="26.5" transform="rotate(-90 258.7 26.5)">VOUT</text>
<text x="102.8" y="143.1">SCL</text>
<text x="103.4" y="140.6">INT</text>
<text x="103.9" y="138">CE</text>
<text x="102.7" y="145.6">SDA</text>
<text x="188.8" y="144.6" transform="rotate(-90 188.8 144.6)">FSW_SYNC</text>
</g>
<g font-size="1.8" fill="#484848">
<text x="45.1" y="27.5">HV</text>
<text x="101" y="27.5">HV</text>
<text x="179.8" y="27.5">HV</text>
<text x="239.5" y="27.5">HV</text>
<text x="101" y="35.2">HV</text>
<text x="179.8" y="35.2">HV</text>
<text x="125.2" y="45.3">HV</text>
<text x="163.3" y="45.3">HV</text>
<text x="115.2" y="79.3" transform="rotate(-90 115.2 79.3)">HV</text>
<text x="173.6" y="79.3" transform="rotate(-90 173.6 79.3)">HV</text>
<text x="228.2" y="95.8" transform="rotate(-90 228.2 95.8)">HV</text>
<text x="233.3" y="95.8" transform="rotate(-90 233.3 95.8)">HV</text>
<text x="66.9" y="97.1" transform="rotate(-90 66.9 97.1)">HV</text>
<text x="72" y="97.1" transform="rotate(-90 72 97.1)">HV</text>
</g>
<g font-size="1.8" fill="#0f0f0f">
<text x="125.7" y="28.9">VSYS</text>
<text x="156.2" y="28.9">POUT</text>
<text x="125.4" y="91.4" transform="rotate(-90 125.4 91.4)">HIDRV1</text>
<text x="127.9" y="91.4" transform="rotate(-90 127.9 91.4)">BTST1</text>
<text x="130.5" y="91.4" transform="rotate(-90 130.5 91.4)">SW1</text>
<text x="133" y="91.4" transform="rotate(-90 133 91.4)">LODRV1</text>
<text x="153.3" y="91.4" transform="rotate(-90 153.3 91.4)">LODRV2</text>
<text x="155.9" y="91.4" transform="rotate(-90 155.9 91.4)">SW2</text>
<text x="158.4" y="91.4" transform="rotate(-90 158.4 91.4)">BTST2</text>
<text x="160.9" y="91.4" transform="rotate(-90 160.9 91.4)">HIDRV2</text>
<text x="105.4" y="98.7">ACN</text>
<text x="105.4" y="101.3">ACP</text>
<text x="179.1" y="101.3">SRN</text>
<text x="179.1" y="98.7">SRP</text>
<text x="179.1" y="124.1">IIN</text>
<text x="179.1" y="126.7">IOUT</text>
<text x="179.1" y="129.2">MODE</text>
</g>
<g font-size="1.8" fill="#a90000">
<text x="130.6" y="33.7" transform="rotate(-90 130.6 33.7)">5</text>
<text x="156" y="33.7" transform="rotate(-90 156 33.7)">5</text>
<text x="125" y="36.6">4</text>
<text x="130.6" y="41.3" transform="rotate(-90 130.6 41.3)">1</text>
<text x="156" y="41.3" transform="rotate(-90 156 41.3)">1</text>
<text x="160.6" y="36.6">4</text>
<text x="130.6" y="52.8" transform="rotate(-90 130.6 52.8)">5</text>
<text x="156" y="52.8" transform="rotate(-90 156 52.8)">5</text>
<text x="125" y="55.6">4</text>
<text x="160.6" y="55.6">4</text>
<text x="130.6" y="60.4" transform="rotate(-90 130.6 60.4)">1</text>
<text x="156" y="60.4" transform="rotate(-90 156 60.4)">1</text>
<text x="125.5" y="95.3" transform="rotate(-90 125.5 95.3)">27</text>
<text x="128" y="95.3" transform="rotate(-90 128 95.3)">26</text>
<text x="130.6" y="95.3" transform="rotate(-90 130.6 95.3)">28</text>
<text x="133.1" y="95.3" transform="rotate(-90 133.1 95.3)">25</text>
<text x="153.4" y="95.3" transform="rotate(-90 153.4 95.3)">21</text>
<text x="156" y="95.3" transform="rotate(-90 156 95.3)">18</text>
<text x="158.5" y="95.3" transform="rotate(-90 158.5 95.3)">20</text>
<text x="161" y="95.3" transform="rotate(-90 161 95.3)">19</text>
<text x="110.4" y="98.8">29</text>
<text x="110.4" y="101.3">30</text>
<text x="173.9" y="101.3">13</text>
<text x="173.9" y="98.8">14</text>
<text x="110.4" y="106.4">32</text>
<text x="173.9" y="106.4">12</text>
<text x="110.4" y="109">33</text>
<text x="110.4" y="114">34</text>
<text x="110.4" y="116.6">35</text>
<text x="110.4" y="121.7">23</text>
<text x="110.4" y="124.2">24</text>
<text x="173.9" y="124.2">10</text>
<text x="111.1" y="131.8">4</text>
<text x="111.1" y="129.3">6</text>
<text x="173.9" y="129.3">17</text>
<text x="173.9" y="131.8">36</text>
<text x="174.6" y="126.7">9</text>
<text x="111.1" y="136.9">7</text>
<text x="111.1" y="142">1</text>
<text x="111.1" y="139.4">3</text>
<text x="111.1" y="144.5">2</text>
<text x="173.9" y="144.5">22</text>
</g>
<g font-size="1.8" fill="#989898">
<text x="100.7" y="112.9">ACUV</text>
<text x="100.4" y="120">ACOV</text>
<text x="100.8" y="117.7">TP10</text>
<text x="102" y="115.2">TP9</text>
<text x="65.3" y="141.8">0</text>
<text x="186.3" y="141.8" transform="rotate(-90 186.3 141.8)">TP13</text>
<text x="64.1" y="144.4">R22</text>
<text x="248.2" y="148.7">C27</text>
<text x="260.9" y="148.7">C28</text>
<text x="246.1" y="160.1">1u</text>
<text x="249.6" y="160.1">100V</text>
<text x="257.6" y="160.1">100n</text>
<text x="263.5" y="160.1">100V</text>
<text x="90.7" y="177.9">C20</text>
<text x="103.4" y="177.9">C19</text>
<text x="88.6" y="189.3">1u</text>
<text x="92.1" y="189.3">100V</text>
<text x="100.1" y="189.3">100n</text>
<text x="106" y="189.3">100V</text>
</g>
<g font-size="1.4" fill="#0000c2">
<text x="101.1" y="2.6">According</text>
<text x="101.1" y="4.2">3.3uH,</text>
<text x="106.9" y="4.2">4mO</text>
<text x="109.4" y="2.6">to</text>
<text x="111.3" y="4.2">@ 350KhZ</text>
<text x="111.9" y="2.6">Webench</text>
<text x="119.3" y="2.6">(17V</text>
<text x="123.8" y="2.6">-&gt;</text>
<text x="127.3" y="2.6">48V5A):</text>
<text x="59.7" y="18.2">Resistor</text>
<text x="59.7" y="19.8">(loses</text>
<text x="65.4" y="19.8">CC</text>
<text x="66.9" y="18.2">could</text>
<text x="68.4" y="19.8">resolution)</text>
<text x="71.9" y="23.8">1206</text>
<text x="72.1" y="18.2">be</text>
<text x="74.9" y="18.2">reduced</text>
<text x="76.8" y="23.8">should</text>
<text x="81.9" y="18.2">to</text>
<text x="82.8" y="23.8">be</text>
<text x="84.4" y="18.2">2mO</text>
<text x="85.7" y="23.8">fine</text>
<text x="214.3" y="23">Can</text>
<text x="218.2" y="23">also</text>
<text x="222.4" y="23">place</text>
<text x="71.9" y="25.4">C7420039</text>
<text x="203.9" y="26.3">(slightly</text>
<text x="211.2" y="26.3">decreased</text>
<text x="213" y="24.6">2x</text>
<text x="215.8" y="24.6">1206</text>
<text x="219.9" y="26.3">accuracy)</text>
<text x="220.7" y="24.6">10mOhm</text>
</g>
<g font-size="1.1" fill="#0000c2">
<text x="75.9" y="77">Something</text>
<text x="82.8" y="77">something</text>
<text x="209.6" y="74.7">Something</text>
<text x="213.5" y="75.9">&quot;Kelvin</text>
<text x="216.4" y="74.7">something</text>
<text x="218.4" y="75.9">sense&quot;</text>
<text x="75.9" y="78.2">&quot;Kelvin</text>
<text x="80.9" y="78.2">sense&quot;</text>
</g>
</svg>
